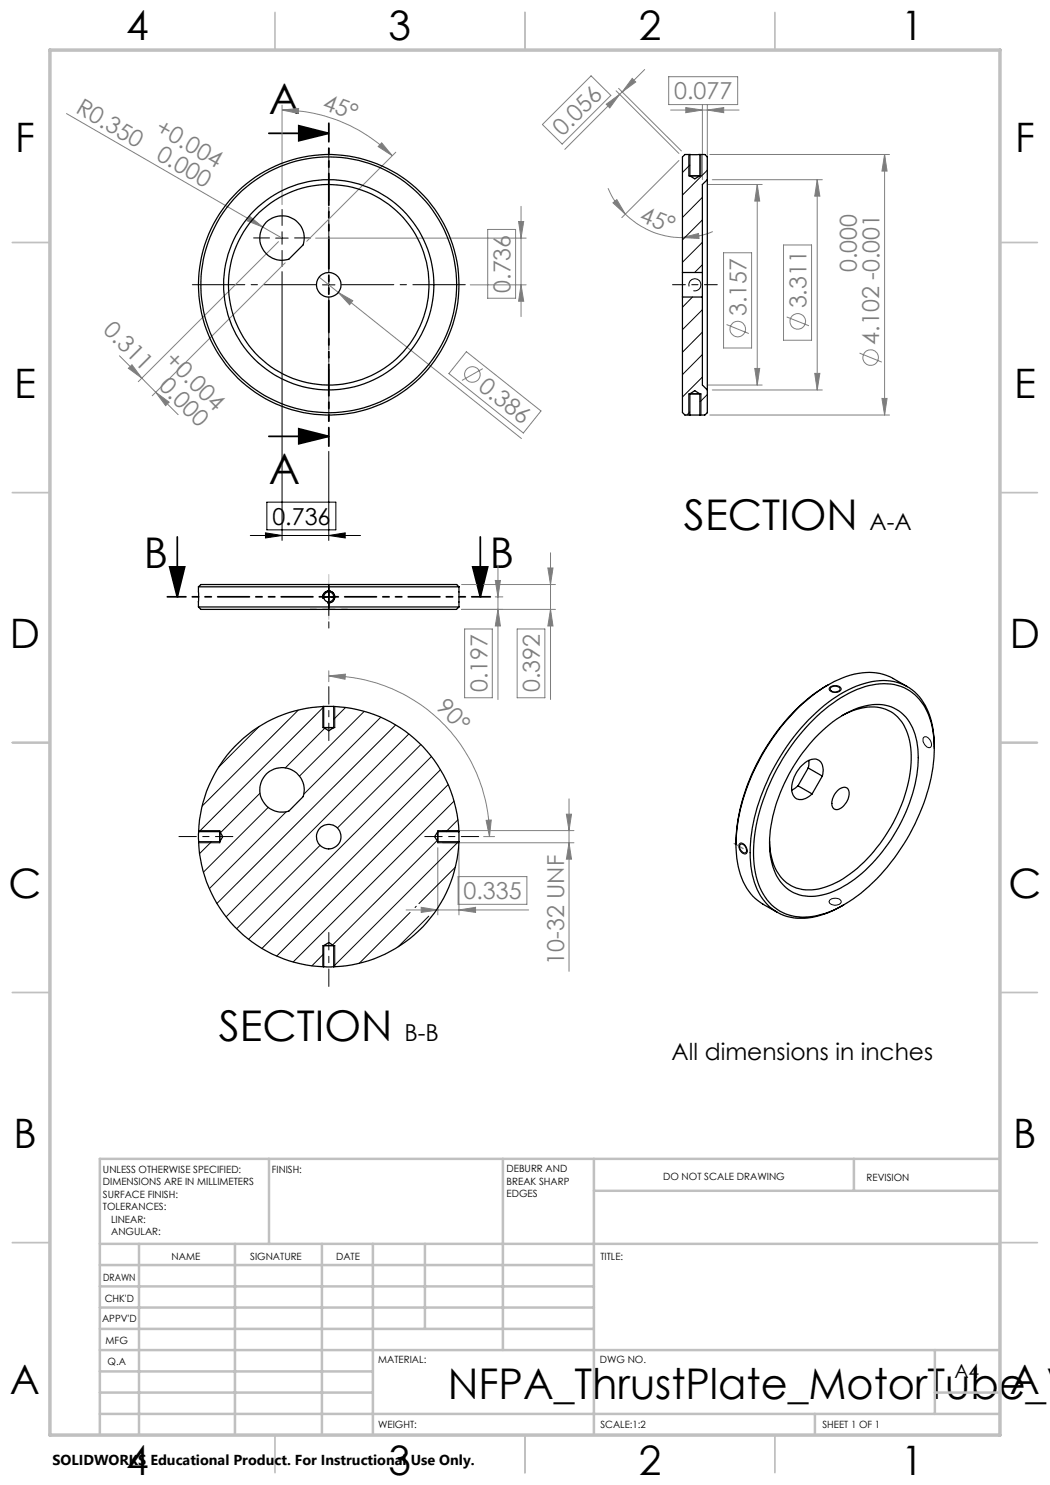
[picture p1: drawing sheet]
<svg xmlns="http://www.w3.org/2000/svg" width="210mm" height="297mm" viewBox="0 0 210 297" stroke-linecap="round" stroke-linejoin="round" font-family="sans-serif">
<g fill="none" stroke="#808080" stroke-width=".2">
<path d="M118.2 15.2l4 3.9-9.8 9.7-3.9-3.9zM123.2 18.2l12.6 12.5M123.7 17.7l12.6 12.5M123.9 18.9l-10.9 11M124.5 18.4l-.6 .5M126.4 15.7l.7 .7-2.6 2zM128.9 13.9l-4.4 4.5M133.7 15.3h13.8v5.6h-13.8zM13.3 22.7l39.2 22.7M56.4 22l3.3-.3v1zM56.4 22a31.1 31.1 0 0 1 22.1 9.1M56.4 21v19.9"/>
<path d="M76.3 28.6l2.2 2.5-2.9-1.8zM79.2 30.4l-17.9 17.9M121.2 20.8l2.7-1.9-1.9 2.7zM121.6 37.6a16.6 16.6 0 0 0 3.5 5.2M134.1 22h13.7M135.8 32.1l-11.4 11.4M137.2 21.5l3.3 .5-3.3 .5zM140.5 21v14.9M141.5 36.9h10.9M141.5 22l3.2-.5v1zM141.5 21v13.9M142 30.9h35.9"/>
<path d="M142.5 35.9h22M151.4 36.9l.5 3.3h-.9zM151.4 36.9v40.1M163.4 35.9l.6 3.3h-1.1zM163.4 35.9v42.1M176.9 30.9v52.1M176.9 30.9l.5 3.3h-1zM50 43.3l2.5 2.1-3.1-1.2zM52.5 45.4l3.9 2.2M55.7 48.3l-28 28M57 52.6l-26.6 26.6M63.1 47.6h42.1"/>
<path d="M63.8 55.4l3.9 3.1M67.7 58.5l36.6 29.2M67.7 58.5l2.9 1.6-.7 .9zM94.1 57h11.1M97.5 45.9h5.6v13.8h-5.6zM103.7 44.3h1l-.5 3.3zM104.2 41.3v22M104.2 57l.5 3.3h-1zM122.6 40.6l.8-.7 1.7 2.9zM125.1 42.8a16.1 16.1 0 0 0 11.4 4.7M136.5 47.5l3.2-.8 .1 1zM142.6 46.3a15.8 15.8 0 0 1-6.1 1.2"/>
<path d="M144.7 50.5h5.6v19.1h-5.6zM156.7 49h5.6v19h-5.6zM23.9 71.2l4.5 4.4M26.4 73l2 2.6-2.7-1.9zM28.4 75.6l2.8 2.9M31.2 78.5l4.4 4.4M31.2 78.5l2.6 1.9-.7 .7zM93.3 70.3l14.9 11.9-3.5 4.4-14.9-11.9zM96.6 73.7l-4.2 2.4M141.5 77h10.9M142.5 78h22M145.3 64.9l4.5 1.8"/>
<path d="M151 73.7h.9l-.5 3.3zM157.3 63.4l4.5 1.8M162.9 74.7h1.1l-.6 3.3zM171.9 70.6l4.5 1.8M176.4 79.7h1l-.5 3.3zM142 83h35.9M92.3 116.9h18.8M99.1 116.1h1l-.5 3.3zM99.1 119.4h1.5M99.6 113v26.9M109.6 113.6h1l-.5 3.3zM110.1 110.6v29.3"/>
<path d="M65.8 135.2l3.3-.4-.1 1.1zM65.8 135.2a32.2 32.2 0 0 1 32.1 32.1M65.8 134.2v2.1M92.3 121.9h18.8M92.9 125.8h5.6v13.8h-5.6zM99.6 121.9l.5 3.3h-1zM103.4 125.8h5.6v13.8h-5.6zM110.1 121.9l.5 3.3h-1zM113.8 159.8v34.5M87.6 169.5v13.5M88.5 166.1h26.3M88.5 168.6h26.3"/>
<path d="M91.6 175.3h13.8v5.6h-13.8zM91.8 169.5v13.5M96.7 167.3h2.2M97.2 164.1l1-.1-.3 3.3zM113.3 162.8h1l-.5 3.3zM113.8 168.6l.5 3.2h-1zM81.2 182h24.5M84.2 181.5l3.4 .5-3.4 .5zM91.8 182l3.3-.5v1z"/>
<circle cx="94.5" cy="74.9" r="1.56"/>
<circle cx="147.5" cy="65.8" r="1.56"/>
<circle cx="159.6" cy="64.3" r="1.55"/>
<circle cx="174.1" cy="71.5" r="1.55"/>
</g>
<path d="M53.8 26.7h12M59.8 25.1l6 1.6-6 1.4zM53.8 87.3h12M59.8 85.8l6 1.5-6 1.5zM33.9 113.4h3l-1.4 6zM35.5 107.4v12M94.5 113.4h3l-1.4 6zM96.1 107.4v12" fill="none" stroke="#000" stroke-width=".35"/>
<g fill="none" stroke="#000" stroke-width=".2">
<path d="M137.8 30.9v4.3M140.2 30.9v4.3M55.1 47.6h2.5M56.4 46.4v2.5M56.4 54.3v53.8M64.5 57h2.5M65.8 55.7v2.5M137.8 57.3a1.22 1.22 0 0 1 1-1.6 1.22 1.22 0 0 1 1.4 1.3 1.22 1.22 0 0 1-1.5 1.1M137.8 78.8v4.2M140.2 78.8v4.2M65.8 90.3v17.8M50.1 107.1h22"/>
<path d="M53.1 106.6l3.3 .5-3.3 .5zM53.4 100.4h13.8v5.6h-13.8zM64.6 119.7a2.42 2.42 0 0 1 2.4 0M64.6 119.7a1.2 1.2 0 0 1 1-1.5 1.2 1.2 0 0 1 1.4 1.3 1.2 1.2 0 0 1-1.6 1M65.8 107.1l3.2-.5v1zM65.8 118.1v2.5M166 137.4a1.49 1.49 0 0 1 2.2 .4 1.4 1.4 0 0 1-2.4 0zM64.6 141.3v4.2M67 141.3v4.2M184.6 147.6a.79 .79 0 0 1 1.4 .4l.2 .5a.64 .64 0 0 1-.1 1 .64 .64 0 0 1-1-.3l-.5-.8zM39.7 166.1h4.3M39.7 168.6h4.3"/>
<path d="M87.6 166.1h4.2M87.6 168.6h4.2M148 168.7a1.39 1.39 0 0 1 1.2 2 1.38 1.38 0 0 1-1.2-2zM166 180a1.49 1.49 0 0 1 2.2 .3 1.4 1.4 0 0 1-2.4 0zM64.6 189.1v4.3M67 189.1v4.3"/>
</g>
<path d="M65.8 119.4l-1.2 .3M65.8 119.4l1.2 .3" fill="none" stroke="#000" stroke-width=".2" stroke-dasharray="15.2 1.3 1.3 1.3" stroke-linecap="butt"/>
<path d="M65.8 148.1v-10.8M46.6 167.3h-10.8M85 167.3h10.7M65.8 186.5v10.8" fill="none" stroke="#000" stroke-width=".2" stroke-dasharray="15.2 1.3 1.3 1.3" stroke-dashoffset="11.8"/>
<path d="M134.5 56.9h9" fill="none" stroke="#000" stroke-width=".2" stroke-dasharray="15.2 1.3 1.3 1.3" stroke-dashoffset="12.7"/>
<path d="M63.3 56.9h-24.8M65.8 54.4v-24.8M65.8 59.4v24.8M68.3 56.9h24.8" fill="none" stroke="#000" stroke-width=".2" stroke-dasharray="15.2 1.3 1.3 1.3" stroke-dashoffset="4.7"/>
<g fill="none" stroke="#000" stroke-width=".2" stroke-dasharray="15.2 1.3 1.3 1.3">
<path d="M53.9 47.6h-3.2M56.4 45.1v-3.2M56.4 50.1v3.2M58.9 47.6h3.2M65.8 118.1v-1M65.8 119.4v-1.3M65.8 119.4v1.2M63.3 121.9h-1.3M65.8 120.6v1M65.8 121.9v-1.3M65.8 121.9h-1.3M65.8 121.9v1.2"/>
<path d="M65.8 121.9h1.2M65.8 124.4v1.2M68.3 121.9h1.2"/>
</g>
<path d="M65.8 24.6v64.6M98.1 119.4h-64.6" fill="none" stroke="#000" stroke-width=".35" stroke-dasharray="6.3 1.3 1.3 1.3 1.3 1.3" stroke-dashoffset="2.6"/>
<path d="M65.8 114.9v9" fill="none" stroke="#c0c0c0" stroke-width=".2"/>
<g fill="none" stroke="#c0c0c0" stroke-width=".35">
<path d="M55 2.5v7.5M105 2.5v7.5M155 2.5v7.5M2.5 48.5h7.5M200 48.5h7.5M2.5 98.5h7.5M200 98.5h7.5M2.5 148.5h7.5M200 148.5h7.5M2.5 198.5h7.5M200 198.5h7.5M2.5 248.5h7.5"/>
<path d="M200 248.5h7.5M55 287v7.5M105 287v7.5M155 287v7.5"/>
</g>
<g fill="none" stroke="#c0c0c0" stroke-width=".5">
<path d="M53.8 231.8v17M100.6 231.8v38.2M118.8 231.8v55.2M118.8 238.2h81.2M170.8 231.8v6.4M200 231.8h-180v55.2M20 248.8h180M20 257.3h98.8M20 253h98.8M27.8 248.8v38.2M47 248.8v38.2M64.4 248.8v38.2"/>
<path d="M74.6 248.8v38.2M85 248.8v17M20 265.8h98.8M20 261.5h98.8M20 278.5h54.6M20 274.3h54.6M20 270h180M187 278.5h13M187 270v12.8M20 282.8h180M163 282.8v4.2"/>
</g>
<path d="M10 10h190v277h-190z" fill="none" stroke="#c0c0c0" stroke-width=".7"/>
<path d="M146.8 168.7l1.8 1" fill="none" stroke="#808080" stroke-width=".25"/>
<path d="M137.8 35.2h2.4M137.8 78.8h2.4M64.6 145.5h2.4M44 166.1v2.5M87.6 166.1v2.5M64.6 189.1h2.4" fill="none" stroke="#000" stroke-width=".25"/>
<g fill="#000">
<path d="M59.8 25.1l6 1.6-6 1.4zM59.8 85.8l6 1.5-6 1.5z"/>
<path d="M65.8 107.1l3.2-.5v1zM53.1 106.6l3.3 .5-3.3 .5z"/>
<path d="M94.5 113.4h3l-1.4 6zM33.9 113.4h3l-1.4 6z"/>
</g>
<g fill="#808080">
<path d="M50 43.3l2.5 2.1-3.1-1.2z"/>
<path d="M67.7 58.5l2.9 1.6-.7 .9z"/>
<path d="M99.6 121.9l.5 3.3h-1zM99.1 116.1h1l-.5 3.3z"/>
<path d="M97.2 164.1l1-.1-.3 3.3zM65.8 135.2l3.3-.4-.1 1.1z"/>
<path d="M31.2 78.5l2.6 1.9-.7 .7zM26.4 73l2 2.6-2.7-1.9z"/>
<path d="M76.3 28.6l2.2 2.5-2.9-1.8zM56.4 22l3.3-.3v1z"/>
<path d="M91.8 182l3.3-.5v1zM84.2 181.5l3.4 .5-3.4 .5zM141.5 22l3.2-.5v1zM137.2 21.5l3.3 .5-3.3 .5z"/>
<path d="M126.4 15.7l.7 .7-2.6 2zM121.2 20.8l2.7-1.9-1.9 2.7z"/>
<path d="M104.2 57l.5 3.3h-1zM103.7 44.3h1l-.5 3.3zM110.1 121.9l.5 3.3h-1zM109.6 113.6h1l-.5 3.3zM176.9 30.9l.5 3.3h-1zM176.4 79.7h1l-.5 3.3z"/>
<path d="M113.3 162.8h1l-.5 3.3zM113.8 168.6l.5 3.2h-1zM163.4 35.9l.6 3.3h-1.1zM162.9 74.7h1.1l-.6 3.3zM151.4 36.9l.5 3.3h-.9zM151 73.7h.9l-.5 3.3z"/>
<path d="M122.6 40.6l.8-.7 1.7 2.9zM136.5 47.5l3.2-.8 .1 1z"/>
</g>
<g fill="none" stroke="#000" stroke-width=".25">
<path d="M138 35.2h2M138 30.9h2M138 30.9v4.3M138 30.9h-1l-.5 .5v23.1M138 35.2l1 .6 1-.6M140 30.9v4.3M140 30.9h1l.5 .5v4.5M141.5 35.9v42.1M141.5 35.9l-1 1v17.6M53.2 44.4a4.5 4.5 0 0 1 5.5-.6 4.5 4.5 0 0 1 1.9 5.2l-2.9 2.9a4.5 4.5 0 0 1-5.1-2 4.5 4.5 0 0 1 .6-5.5zM136.5 54.5v4.9M136.5 59.4v23.1l.5 .5h1"/>
<path d="M136.5 54.5h4M136.5 59.4h4M140.5 54.5v4.9M140.5 59.4v17.6l1 1M138 78.8h2M138 78.8v4.2M138 78.8l1-.7 1 .7M140 78.8v4.2M141.5 78v4.5l-.5 .5h-1M138 83h2M39.7 117.4v4M39.7 117.4h52.1"/>
<path d="M39.7 117.4l.5-.5h51.1l.5 .5M91.8 117.4v4M39.7 121.4l.5 .5h51.1l.5-.5M39.7 121.4h52.1M165.6 137a38.3 38.3 0 0 0-15.2 17.8 35.4 35.4 0 0 0-3.2 14.1M166.2 137.5a1.21 1.21 0 0 1 1.8 .4 1.21 1.21 0 0 1-2 0zM181.5 137.3l-2.9-1.6a11.8 11.8 0 0 0-11 .3 35.2 35.2 0 0 0-14.9 14.5 36.4 36.4 0 0 0-5.4 20.2 12.4 12.4 0 0 0 4.9 9.8l3.2 2M53.2 154.8a4.5 4.5 0 0 1 5.5-.6 4.5 4.5 0 0 1 1.9 5.1l-2.9 2.9a4.5 4.5 0 0 1-5.1-1.9 4.5 4.5 0 0 1 .6-5.5zM64.7 145.5h2M64.7 141.3h2M64.7 141.3a26.1 26.1 0 0 0-25 25M64.7 141.3v4.2"/>
<path d="M64.7 145.5l1.1 .7 .9-.7M66.7 141.3a26.1 26.1 0 0 1 25.1 25M66.7 141.3v4.2M159.6 157.2l-1.2 .8M159.6 157.2l2.8 1.6M161.6 153.6l2.9 1.6M161.6 153.6l-2 3.6M161.8 152.1l-.2 1.5M162.7 144a23.5 23.5 0 0 1 12.6-7.2 9.3 9.3 0 0 1 10.7 7 26 26 0 0 1-.9 15.9 40.4 40.4 0 0 1-15.3 20.6 16 16 0 0 1-10.8 3 9.5 9.5 0 0 1-7.6-7.2 27.5 27.5 0 0 1 1.6-17.1 42.1 42.1 0 0 1 9.7-15zM163.8 146.8a18.1 18.1 0 0 1 11.3-5.9 7.7 7.7 0 0 1 7.9 6 22.7 22.7 0 0 1-1.5 14.6 32.1 32.1 0 0 1-13.4 16.2 10.4 10.4 0 0 1-9.3 .9 9.3 9.3 0 0 1-4.7-7.5 28.2 28.2 0 0 1 4.2-17.1 33.3 33.3 0 0 1 5.5-7.2zM164.5 155.2a2.69 2.69 0 0 0-1-3.3 3.1 3.1 0 0 0-3.1 1.2 6.4 6.4 0 0 0-1.9 5.5 1.83 1.83 0 0 0 2.9 .9l1-.7M164.5 155.2l-2.1 3.6"/>
<path d="M167.4 158.2a1.34 1.34 0 0 1 2.3-.2 3.3 3.3 0 0 1-2.5 3.9 1.51 1.51 0 0 1-.7-2.2l.5-.9zM168.4 143.1a10.8 10.8 0 0 1 8.7-1.3 8.2 8.2 0 0 1 4.9 7 27 27 0 0 1-4.3 17.4 26.8 26.8 0 0 1-11.2 10.7 9 9 0 0 1-9.2-.4 10.5 10.5 0 0 1-3.4-8.2M186.9 149.6a15.1 15.1 0 0 0-3.5-10.7 10 10 0 0 0-10.5-2.2 27.6 27.6 0 0 0-12.7 8.9 41.4 41.4 0 0 0-10.2 24 15.9 15.9 0 0 0 3 10.8 9.6 9.6 0 0 0 10.2 2.9 20.1 20.1 0 0 0 5.6-2.3M39.7 166.3v2M39.7 168.3a26 26 0 0 0 25 25.1M39.7 166.3h4.3M39.7 168.3h4.3M44 166.3v2M44 166.3l.6 1-.6 1M87.6 166.3v2M87.6 166.3h4.2M87.6 168.3h4.2"/>
<path d="M87.6 166.3l-.7 1 .7 1M91.8 166.3v2M91.8 168.3a26 26 0 0 1-25.1 25.1M148 168.9a1.08 1.08 0 0 1 1.3 1.5 .44 .44 0 0 1-.7 .1 1.2 1.2 0 0 1-.6-1.6zM64.7 189.1h2M64.7 193.4h2M64.7 189.1v4.3M64.7 189.1l1.1-.6 .9 .6M66.7 189.1v4.3"/>
<circle cx="65.7" cy="57" r="2.45"/>
<circle cx="65.7" cy="57" r="26.1"/>
<circle cx="65.7" cy="57" r="20.1"/>
<circle cx="65.7" cy="57" r="25.6"/>
<circle cx="65.8" cy="57" r="21"/>
<circle cx="65.7" cy="119.4" r="1"/>
<circle cx="65.8" cy="167.3" r="2.46"/>
</g>
<g fill="none" stroke="#000" stroke-width=".2">
<path d="M138 33l-1.5 1.5M140.1 30.9l-.1 .1M140.5 39.5l-4 4M141.5 34l-5 5M138.5 59.4l-2 2.1M140.5 44l-4 4M140.5 48.5l-4 4M140.5 52.9l-1.6 1.6M140.5 61.9l-4 4M140.5 66.4l-4 4M140.5 70.9l-4 4M140.5 75.4l-4 4"/>
<path d="M141.5 78.9l-1.5 1.5M138 82.4l-.6 .6M51.9 145.3l-8.2 8.2M52 158.6l-7.9 7.9M59.7 142l-19.3 19.2M64.7 141.4l-24.9 24.9M64.9 145.7l-7.9 7.9M69.1 141.5l-2.4 2.4M72.8 142.3l-12.9 12.9M76.2 143.4l-15.5 15.5M79.1 145l-35.7 35.7M81.8 146.8l-36.6 36.6"/>
<path d="M84.2 148.9l-16.7 16.7M86.3 151.3l-36.6 36.6M88.1 153.9l-35.7 35.8M89.6 156.9l-34.2 34.3M42.3 168.3l-2.4 2.4M53.7 161.5l-13 12.9M57.3 162.3l-15.4 15.4M64 169l-16.7 16.7M87.4 168.1l-20.9 20.9M90.8 160.2l-32.2 32.2M91.1 173.4l-7.3 7.3M91.6 164l-2.4 2.3"/>
<path d="M91.7 168.3l-25 24.9M64.7 190.8l-2.3 2.4M82 182.5l-10.1 10.1M83.3 181.3l-.3 .2M85.8 183.2l-6.2 6.2"/>
</g>
<g font-size="8.5">
<text x="53.8" y="22.9">A</text>
<text x="53.8" y="96.8">A</text>
<text x="136.8" y="106">SECTION</text>
<text x="28.8" y="113.6">B</text>
<text x="98" y="113.6">B</text>
<text x="43.8" y="208.1">SECTION</text>
<text x="89.5" y="279.7">NFPA_ThrustPlate_MotorTube_V</text>
</g>
<g font-size="8.1">
<text x="25.2" y="8">4</text>
<text x="77.7" y="8">3</text>
<text x="127.7" y="8">2</text>
<text x="180.2" y="8">1</text>
<text x="3" y="30.4">F</text>
<text x="203" y="30.4">F</text>
<text x="2.8" y="79.6">E</text>
<text x="202.8" y="79.6">E</text>
<text x="2" y="129.6">D</text>
<text x="202" y="129.6">D</text>
<text x="1.7" y="179.6">C</text>
<text x="201.7" y="179.6">C</text>
<text x="2.7" y="229.6">B</text>
<text x="202.7" y="229.6">B</text>
<text x="2" y="278.9">A</text>
<text x="202" y="278.9">A</text>
<text x="25.2" y="295">4</text>
<text x="77.7" y="295">3</text>
<text x="127.7" y="295">2</text>
<text x="180.2" y="295">1</text>
</g>
<g font-size="4.7" fill="#808080">
<text x="14.9" y="22.5" transform="rotate(30 14.9 22.5)">R0.350</text>
<text x="64.3" y="21.8" transform="rotate(20 64.3 21.8)">45°</text>
<text x="134.8" y="19.9">0.077</text>
<text x="30.8" y="26.5" transform="rotate(30 30.8 26.5)">+0.004</text>
<text x="112.5" y="27.3" transform="rotate(-45 112.5 27.3)">0.056</text>
<text x="31" y="31.8" transform="rotate(30 31 31.8)">0.000</text>
<text x="127.7" y="44.2" transform="rotate(21 127.7 44.2)">45°</text>
<text x="102.1" y="58.6" transform="rotate(-90 102.1 58.6)">0.736</text>
<text x="171.4" y="54.5" transform="rotate(-90 171.4 54.5)">0.000</text>
<text x="149.3" y="63.2" transform="rotate(-90 149.3 63.2)">3.157</text>
<text x="161.3" y="61.7" transform="rotate(-90 161.3 61.7)">3.311</text>
<text x="20.4" y="66.2" transform="rotate(45 20.4 66.2)">0.311</text>
<text x="175.9" y="68.9" transform="rotate(-90 175.9 68.9)">4.102 -0.001</text>
<text x="31.5" y="77.4" transform="rotate(45 31.5 77.4)">0.000</text>
<text x="32.7" y="72.2" transform="rotate(45 32.7 72.2)">+0.004</text>
<text x="95.4" y="77.8" transform="rotate(39 95.4 77.8)">0.386</text>
<text x="87.1" y="141.6" transform="rotate(46 87.1 141.6)">90°</text>
<text x="97.5" y="138.5" transform="rotate(-90 97.5 138.5)">0.197</text>
<text x="108" y="138.5" transform="rotate(-90 108 138.5)">0.392</text>
<text x="92.7" y="179.8">0.335</text>
<text x="112.8" y="192.9" transform="rotate(-90 112.8 192.9)">10-32 UNF</text>
</g>
<g font-size="4.7">
<text x="54.5" y="104.9">0.736</text>
<text x="173.9" y="106">A-A</text>
<text x="80.9" y="208.1">B-B</text>
<text x="134.3" y="211.9">All dimensions in inches</text>
</g>
<text font-size="3.9" x="190.9" y="275.5">A4</text>
<text font-size="2.9" x="10.5" y="292.9">SOLIDWORKS Educational Product. For Instructional Use Only.</text>
<g font-size="2">
<text x="20.6" y="234.6">UNLESS OTHERWISE SPECIFIED:</text>
<text x="20.6" y="237.1">DIMENSIONS ARE IN MILLIMETERS</text>
<text x="20.6" y="239.6">SURFACE FINISH:</text>
<text x="54.4" y="234.6">FINISH:</text>
<text x="101.3" y="234.5">DEBURR AND</text>
<text x="101.3" y="237">BREAK SHARP</text>
<text x="101.3" y="239.5">EDGES</text>
<text x="132.6" y="236">DO NOT SCALE DRAWING</text>
<text x="173.3" y="236.2">REVISION</text>
<text x="20.6" y="242.1">TOLERANCES:</text>
<text x="22.2" y="244.6">LINEAR:</text>
<text x="22.2" y="247.1">ANGULAR:</text>
<text x="34.3" y="252">NAME</text>
<text x="50" y="251.9">SIGNATURE</text>
<text x="67.2" y="251.9">DATE</text>
<text x="120.1" y="251.9">TITLE:</text>
<text x="20.6" y="256.1">DRAWN</text>
<text x="20.9" y="260.3">CHK'D</text>
<text x="20.4" y="264.4">APPV'D</text>
<text x="21.1" y="268.8">MFG</text>
<text x="21.5" y="273">Q.A</text>
<text x="75.6" y="272.5">MATERIAL:</text>
<text x="120" y="272.5">DWG NO.</text>
<text x="75.6" y="285.5">WEIGHT:</text>
<text x="120.1" y="285.6">SCALE:1:2</text>
<text x="164.5" y="285.6">SHEET 1 OF 1</text>
</g>
</svg>
